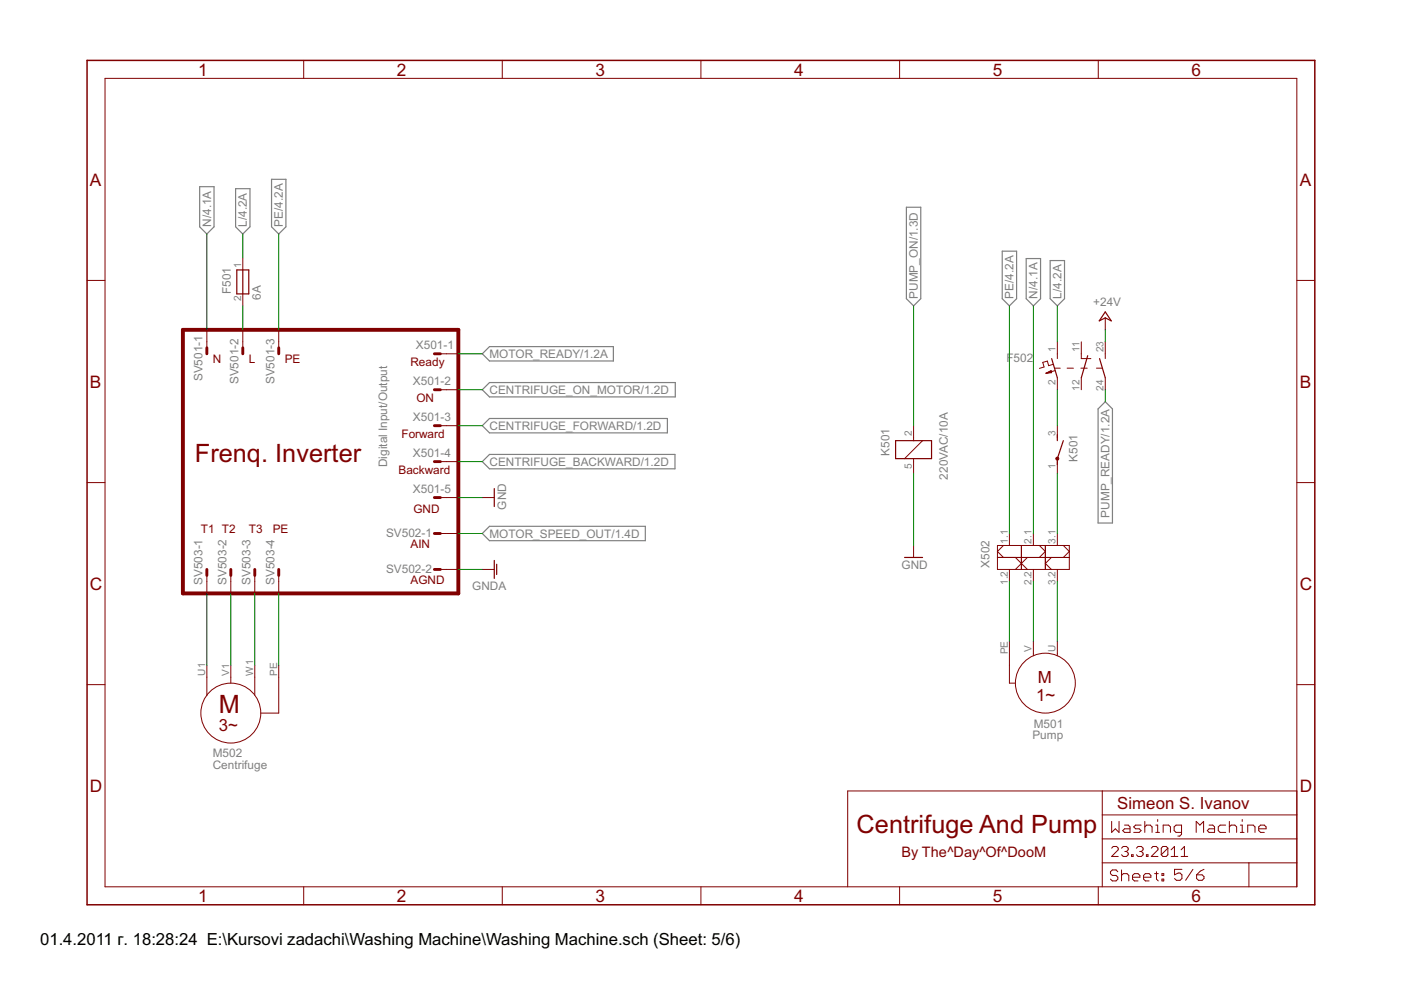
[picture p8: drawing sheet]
<svg xmlns="http://www.w3.org/2000/svg" width="297mm" height="210mm" viewBox="0 0 297 210" stroke-linecap="round" stroke-linejoin="round" font-family="sans-serif">
<g fill="#808080" stroke="#808080" stroke-width=".25">
<path d="M102.3 75l1.5-1.5z"/>
<path d="M103.8 73.5h26.2z"/>
<path d="M102.3 75l1.5 1.5z"/>
<path d="M103.8 76.5h26.2z"/>
<path d="M130 73.5v3z"/>
<path d="M102.3 82.6l1.5-1.5z"/>
<path d="M103.8 81.1h39.4z"/>
<path d="M102.3 82.6l1.5 1.6z"/>
<path d="M103.8 84.2h39.4z"/>
<path d="M143.2 81.1v3.1z"/>
<path d="M102.3 90.3l1.5-1.6z"/>
<path d="M103.8 88.7h37.7z"/>
<path d="M102.3 90.3l1.5 1.5z"/>
<path d="M103.8 91.8h37.7z"/>
<path d="M141.5 88.7v3.1z"/>
<path d="M102.3 97.9l1.5-1.5z"/>
<path d="M103.8 96.4h39.3z"/>
<path d="M102.3 97.9l1.5 1.5z"/>
<path d="M103.8 99.4h39.3z"/>
<path d="M143.1 96.4v3z"/>
<path d="M102.3 113.1l1.5-1.5z"/>
<path d="M103.8 111.6h33z"/>
<path d="M102.3 113.1l1.5 1.5z"/>
<path d="M103.8 114.6h33z"/>
<path d="M136.8 111.6v3z"/>
<path d="M42.3 48.1l1.6 1.5z"/>
<path d="M42.3 39.6v8.5z"/>
<path d="M45.4 48.1l-1.5 1.5z"/>
<path d="M45.4 39.6v8.5z"/>
<path d="M42.3 39.6h3.1z"/>
<path d="M219.1 64.9l1.5-1.6z"/>
<path d="M220.6 54.8v8.5z"/>
<path d="M217.6 63.3l1.5 1.6z"/>
<path d="M217.6 54.8v8.5z"/>
<path d="M217.6 54.8h3z"/>
<path d="M50 48.1l1.5 1.5z"/>
<path d="M50 40v8.1z"/>
<path d="M53 48.1l-1.5 1.5z"/>
<path d="M53 40v8.1z"/>
<path d="M50 40h3z"/>
<path d="M224.2 64.9l1.5-1.6z"/>
<path d="M225.7 55.2v8.1z"/>
<path d="M222.7 63.3l1.5 1.6z"/>
<path d="M222.7 55.2v8.1z"/>
<path d="M222.7 55.2h3z"/>
<path d="M192.2 63.3l1.5 1.6z"/>
<path d="M192.2 43.9v19.4z"/>
<path d="M193.7 64.9l1.5-1.6z"/>
<path d="M195.2 43.9v19.4z"/>
<path d="M192.2 43.9h3z"/>
<path d="M57.6 48.1l1.5 1.5z"/>
<path d="M57.6 38v10.1z"/>
<path d="M60.6 48.1l-1.5 1.5z"/>
<path d="M60.6 38v10.1z"/>
<path d="M57.6 38h3z"/>
<path d="M214 64.9l1.5-1.6z"/>
<path d="M215.5 53.3v10z"/>
<path d="M212.5 63.3l1.5 1.6z"/>
<path d="M212.5 53.3v10z"/>
<path d="M212.5 53.3h3z"/>
<path d="M234.3 85.2l1.6 1.5z"/>
<path d="M235.9 86.7v24.2z"/>
<path d="M234.3 85.2l-1.5 1.5z"/>
<path d="M232.8 86.7v24.2z"/>
<path d="M232.8 110.9h3.1z"/>
</g>
<g fill="#800000" stroke="#800000" stroke-width=".83">
<path d="M38.8 69.9v55.9z"/>
<path d="M38.8 69.9h58.4z"/>
<path d="M97.2 69.9v55.9z"/>
<path d="M38.8 125.8h58.4z"/>
</g>
<g fill="#800000" stroke="#800000" stroke-width=".21">
<path d="M275 182.9v5.1z"/>
<path d="M275 177.9v5z"/>
<path d="M275 172.8v5.1z"/>
<path d="M275 167.7v5.1z"/>
<path d="M179.7 167.7v20.3z"/>
<path d="M179.7 167.7h54z"/>
<path d="M233.7 167.7h41.3z"/>
<path d="M264.8 182.9v5.1z"/>
<path d="M264.8 182.9h10.2z"/>
<path d="M233.7 182.9h31.1z"/>
<path d="M233.7 182.9v5.1z"/>
<path d="M233.7 177.9v5z"/>
<path d="M233.7 177.9h41.3z"/>
<path d="M233.7 172.8v5.1z"/>
<path d="M233.7 172.8h41.3z"/>
<path d="M233.7 167.7v5.1z"/>
<path d="M235.7 174.2v2.3z"/>
<path d="M235.7 176.5l.8-.8z"/>
<path d="M236.5 175.7l.8 .8z"/>
<path d="M237.3 174.2v2.3z"/>
<path d="M238.4 174.9h.8z"/>
<path d="M239.2 174.9l.4 .4z"/>
<path d="M239.6 175.3v1.2z"/>
<path d="M238.4 176.5h1.2z"/>
<path d="M238 176.1l.4 .4z"/>
<path d="M238 176.1l.4-.4z"/>
<path d="M238.4 175.7h1.2z"/>
<path d="M240.4 176.5h1.1z"/>
<path d="M241.5 176.5l.4-.4z"/>
<path d="M241.5 175.7l.4 .4z"/>
<path d="M240.8 175.7h.7z"/>
<path d="M240.4 175.3l.4 .4z"/>
<path d="M240.4 175.3l.4-.4z"/>
<path d="M240.8 174.9h1.1z"/>
<path d="M242.7 174.2v2.3z"/>
<path d="M242.7 175.3l.4-.4z"/>
<path d="M243.1 174.9h.8z"/>
<path d="M243.9 174.9l.4 .4z"/>
<path d="M244.3 175.3v1.2z"/>
<path d="M245 174.9h.4z"/>
<path d="M245.4 174.9v1.6z"/>
<path d="M245 176.5h.8z"/>
<path d="M245.4 173.8v.4z"/>
<path d="M246.6 174.9v1.6z"/>
<path d="M246.6 174.9h1.2z"/>
<path d="M247.8 174.9l.4 .4z"/>
<path d="M248.2 175.3v1.2z"/>
<path d="M249.7 177.3h.4z"/>
<path d="M250.1 177.3l.4-.4z"/>
<path d="M250.5 174.9v2z"/>
<path d="M249.3 174.9h1.2z"/>
<path d="M248.9 175.3l.4-.4z"/>
<path d="M248.9 175.3v.8z"/>
<path d="M248.9 176.1l.4 .4z"/>
<path d="M249.3 176.5h1.2z"/>
<path d="M253.6 174.2v2.3z"/>
<path d="M253.6 174.2l.8 .7z"/>
<path d="M254.4 174.9l.8-.7z"/>
<path d="M255.2 174.2v2.3z"/>
<path d="M256.3 174.9h.8z"/>
<path d="M257.1 174.9l.4 .4z"/>
<path d="M257.5 175.3v1.2z"/>
<path d="M256.3 176.5h1.2z"/>
<path d="M256 176.1l.3 .4z"/>
<path d="M256 176.1l.3-.4z"/>
<path d="M256.3 175.7h1.2z"/>
<path d="M258.7 174.9h1.2z"/>
<path d="M258.3 175.3l.4-.4z"/>
<path d="M258.3 175.3v.8z"/>
<path d="M258.3 176.1l.4 .4z"/>
<path d="M258.7 176.5h1.2z"/>
<path d="M260.6 174.2v2.3z"/>
<path d="M260.6 175.3l.4-.4z"/>
<path d="M261 174.9h.8z"/>
<path d="M261.8 174.9l.4 .4z"/>
<path d="M262.2 175.3v1.2z"/>
<path d="M263 174.9h.4z"/>
<path d="M263.4 174.9v1.6z"/>
<path d="M263 176.5h.8z"/>
<path d="M263.4 173.8v.4z"/>
<path d="M264.5 174.9v1.6z"/>
<path d="M264.5 174.9h1.2z"/>
<path d="M265.7 174.9l.4 .4z"/>
<path d="M266.1 175.3v1.2z"/>
<path d="M267.3 176.5h.8z"/>
<path d="M266.9 176.1l.4 .4z"/>
<path d="M266.9 175.3v.8z"/>
<path d="M266.9 175.3l.4-.4z"/>
<path d="M267.3 174.9h.8z"/>
<path d="M268.1 174.9l.3 .4z"/>
<path d="M268.4 175.3v.4z"/>
<path d="M266.9 175.7h1.5z"/>
<path d="M235.7 181.6h1.4z"/>
<path d="M237.1 180.2l-1.4 1.4z"/>
<path d="M237.1 179.8v.4z"/>
<path d="M236.7 179.5l.4 .3z"/>
<path d="M236 179.5h.7z"/>
<path d="M236 179.5l-.3 .3z"/>
<path d="M238.1 179.5l-.3 .3z"/>
<path d="M238.1 179.5h.7z"/>
<path d="M238.8 179.5l.4 .3z"/>
<path d="M239.2 179.8v.4z"/>
<path d="M239.2 180.2l-.4 .3z"/>
<path d="M238.5 180.5h.3z"/>
<path d="M238.8 180.5l.4 .4z"/>
<path d="M239.2 180.9v.3z"/>
<path d="M239.2 181.2l-.4 .4z"/>
<path d="M238.1 181.6h.7z"/>
<path d="M237.8 181.2l.3 .4z"/>
<path d="M239.9 181.2v.4z"/>
<path d="M239.9 181.2h.3z"/>
<path d="M240.2 181.2v.4z"/>
<path d="M239.9 181.6h.3z"/>
<path d="M240.9 179.8l.4-.3z"/>
<path d="M241.3 179.5h.7z"/>
<path d="M242 179.5l.4 .3z"/>
<path d="M242.4 179.8v.4z"/>
<path d="M242.4 180.2l-.4 .3z"/>
<path d="M241.6 180.5h.4z"/>
<path d="M242 180.5l.4 .4z"/>
<path d="M242.4 180.9v.3z"/>
<path d="M242.4 181.2l-.4 .4z"/>
<path d="M241.3 181.6h.7z"/>
<path d="M240.9 181.2l.4 .4z"/>
<path d="M243.1 181.2v.4z"/>
<path d="M243.1 181.2h.3z"/>
<path d="M243.4 181.2v.4z"/>
<path d="M243.1 181.6h.3z"/>
<path d="M244.1 181.6h1.4z"/>
<path d="M244.1 181.6l1.4-1.4z"/>
<path d="M245.5 179.8v.4z"/>
<path d="M245.2 179.5l.3 .3z"/>
<path d="M244.5 179.5h.7z"/>
<path d="M244.5 179.5l-.4 .3z"/>
<path d="M246.2 179.8v1.4z"/>
<path d="M246.5 179.5l-.3 .3z"/>
<path d="M246.5 179.5h.8z"/>
<path d="M247.3 179.5l.3 .3z"/>
<path d="M247.6 179.8v1.4z"/>
<path d="M247.6 181.2l-.3 .4z"/>
<path d="M246.5 181.6h.8z"/>
<path d="M246.2 181.2l.3 .4z"/>
<path d="M246.2 181.2l1.4-1.4z"/>
<path d="M248.3 180.2l.7-.7z"/>
<path d="M249 179.5v2.1z"/>
<path d="M248.3 181.6h1.4z"/>
<path d="M251.1 179.5l-.7 .7z"/>
<path d="M251.1 179.5v2.1z"/>
<path d="M250.4 181.6h1.4z"/>
<path d="M249 184.3h1.6z"/>
<path d="M249 184.3v1.2z"/>
<path d="M249 185.5l.8-.4z"/>
<path d="M249.8 185.1h.4z"/>
<path d="M250.2 185.1l.4 .4z"/>
<path d="M250.6 185.5v.8z"/>
<path d="M250.2 186.6l.4-.3z"/>
<path d="M249.4 186.6h.8z"/>
<path d="M249 186.3l.4 .3z"/>
<path d="M252.9 184.3l-1.5 2.3z"/>
<path d="M254.5 184.7l.8-.4z"/>
<path d="M254.5 184.7l-.8 .8z"/>
<path d="M253.7 185.5v.8z"/>
<path d="M253.7 186.3l.4 .3z"/>
<path d="M254.1 186.6h.8z"/>
<path d="M254.9 186.6l.4-.3z"/>
<path d="M255.3 185.9v.4z"/>
<path d="M254.9 185.5l.4 .4z"/>
<path d="M253.7 185.5h1.2z"/>
<path d="M236.6 184.4l.4 .4z"/>
<path d="M235.8 184.4h.8z"/>
<path d="M235.4 184.8l.4-.4z"/>
<path d="M235.4 184.8v.4z"/>
<path d="M235.4 185.2l.4 .4z"/>
<path d="M235.8 185.6h.8z"/>
<path d="M236.6 185.6l.4 .4z"/>
<path d="M237 186v.4z"/>
<path d="M237 186.4l-.4 .4z"/>
<path d="M235.8 186.8h.8z"/>
<path d="M235.4 186.4l.4 .4z"/>
<path d="M237.8 184.4v2.4z"/>
<path d="M237.8 185.6l.4-.4z"/>
<path d="M238.2 185.2h.8z"/>
<path d="M239 185.2l.3 .4z"/>
<path d="M239.3 185.6v1.2z"/>
<path d="M240.5 186.8h.8z"/>
<path d="M240.1 186.4l.4 .4z"/>
<path d="M240.1 185.6v.8z"/>
<path d="M240.1 185.6l.4-.4z"/>
<path d="M240.5 185.2h.8z"/>
<path d="M241.3 185.2l.4 .4z"/>
<path d="M241.7 185.6v.4z"/>
<path d="M240.1 186h1.6z"/>
<path d="M242.8 186.8h.8z"/>
<path d="M242.5 186.4l.3 .4z"/>
<path d="M242.5 185.6v.8z"/>
<path d="M242.5 185.6l.3-.4z"/>
<path d="M242.8 185.2h.8z"/>
<path d="M243.6 185.2l.4 .4z"/>
<path d="M244 185.6v.4z"/>
<path d="M242.5 186h1.5z"/>
<path d="M245.2 184.8v1.6z"/>
<path d="M245.2 186.4l.4 .4z"/>
<path d="M244.8 185.2h.8z"/>
<path d="M246.4 185.2h.3z"/>
<path d="M246.7 185.2v.4z"/>
<path d="M246.4 185.6h.3z"/>
<path d="M246.4 185.2v.4z"/>
<path d="M246.4 186.4h.3z"/>
<path d="M246.7 186.4v.4z"/>
<path d="M246.4 186.8h.3z"/>
<path d="M246.4 186.4v.4z"/>
<path d="M22.3 16.6v171.4z"/>
<path d="M18.5 59.5h3.8z"/>
<path d="M18.5 102.3h3.8z"/>
<path d="M18.5 145.2h3.8z"/>
<path d="M22.3 188h252.7z"/>
<path d="M64.4 188v3.8z"/>
<path d="M106.5 188v3.8z"/>
<path d="M148.6 188v3.8z"/>
<path d="M190.7 188v3.8z"/>
<path d="M232.9 188v3.8z"/>
<path d="M275 16.6v171.4z"/>
<path d="M275 59.5h3.8z"/>
<path d="M275 102.3h3.8z"/>
<path d="M275 145.2h3.8z"/>
<path d="M22.3 16.6h252.7z"/>
<path d="M64.4 12.8v3.8z"/>
<path d="M106.5 12.8v3.8z"/>
<path d="M148.6 12.8v3.8z"/>
<path d="M190.7 12.8v3.8z"/>
<path d="M232.9 12.8v3.8z"/>
<path d="M94.6 75h2.6z"/>
<path d="M93.4 75h1.2z"/>
<path d="M94.6 82.6h2.6z"/>
<path d="M93.4 82.6h1.2z"/>
<path d="M94.6 90.3h2.6z"/>
<path d="M93.4 90.3h1.2z"/>
<path d="M94.6 97.9h2.6z"/>
<path d="M93.4 97.9h1.2z"/>
<path d="M94.6 105.5h2.6z"/>
<path d="M93.4 105.5h1.2z"/>
<path d="M43.9 69.9v2.6z"/>
<path d="M43.9 72.5v1.2z"/>
<path d="M51.5 69.9v2.6z"/>
<path d="M51.5 72.5v1.2z"/>
<path d="M59.1 69.9v2.6z"/>
<path d="M59.1 72.5v1.2z"/>
<path d="M43.9 123.3v2.5z"/>
<path d="M43.9 122v1.3z"/>
<path d="M48.9 123.3v2.5z"/>
<path d="M48.9 122v1.3z"/>
<path d="M54 123.3v2.5z"/>
<path d="M54 122v1.3z"/>
<path d="M59.1 123.3v2.5z"/>
<path d="M59.1 122v1.3z"/>
<path d="M94.6 113.1h2.6z"/>
<path d="M93.4 113.1h1.2z"/>
<path d="M94.6 120.7h2.6z"/>
<path d="M93.4 120.7h1.2z"/>
<path d="M54 141.1v2.5z"/>
<path d="M48.9 141.1v2.5z"/>
<path d="M43.9 141.1v2.5z"/>
<path d="M54 143.6v3.8z"/>
<path d="M48.9 143.6v1.2z"/>
<path d="M43.9 143.6v3.9z"/>
<path d="M59.1 141.1v2.5z"/>
<path d="M59.1 143.6v7.6z"/>
<path d="M55.3 151.2h3.8z"/>
<path d="M102.3 120.7h2.5z"/>
<path d="M102.3 105.5h2.5z"/>
<path d="M51.5 54.7v2.5z"/>
<path d="M51.5 62.3v2.6z"/>
<path d="M219.1 136v2.5z"/>
<path d="M224.2 136v2.5z"/>
<path d="M214 136v5.1z"/>
<path d="M214 144.8h1.2z"/>
<path d="M214 141.1v3.7z"/>
<path d="M224.2 138.5v.5z"/>
<path d="M219.1 138.5v.5z"/>
<path d="M193.7 97.9v2.5z"/>
<path d="M193.7 90.3v2.5z"/>
<path d="M193.7 97.2v.7z"/>
<path d="M193.7 92.8v.6z"/>
<path d="M191.8 97.2l3.8-3.8z"/>
<path d="M224.2 97.9v2.5z"/>
<path d="M224.2 90.3v2.5z"/>
<path d="M193.7 115.7v2.5z"/>
<path d="M211.5 115.7h1.2z"/>
<path d="M212.7 115.7h3.9z"/>
<path d="M216.6 115.7v2.5z"/>
<path d="M216.6 118.2v1.3z"/>
<path d="M216.6 119.5v1.2z"/>
<path d="M211.5 120.7h3.8z"/>
<path d="M215.3 120.7h1.3z"/>
<path d="M211.5 115.7v1.2z"/>
<path d="M211.5 116.9v1.3z"/>
<path d="M211.5 118.2v2.5z"/>
<path d="M214 113.1v2.6z"/>
<path d="M214 120.7v2.6z"/>
<path d="M211.5 118.2h1.2z"/>
<path d="M212.7 118.2h2.6z"/>
<path d="M215.3 118.2h1.3z"/>
<path d="M211.5 116.9l1.2-1.2z"/>
<path d="M211.5 116.9l1.2 1.3z"/>
<path d="M215.3 118.2l1.3 1.3z"/>
<path d="M216.6 119.5l-1.3 1.2z"/>
<path d="M219.1 113.1v2.6z"/>
<path d="M219.1 120.7v2.6z"/>
<path d="M220.4 115.7h1.2z"/>
<path d="M216.6 115.7h3.8z"/>
<path d="M217.8 120.7h3.8z"/>
<path d="M216.6 120.7h1.2z"/>
<path d="M221.6 115.7v1.2z"/>
<path d="M221.6 116.9v1.3z"/>
<path d="M221.6 118.2v2.5z"/>
<path d="M220.4 118.2h1.2z"/>
<path d="M217.8 118.2h2.6z"/>
<path d="M216.6 118.2h1.2z"/>
<path d="M220.4 115.7l1.2 1.2z"/>
<path d="M221.6 116.9l-1.2 1.3z"/>
<path d="M216.6 119.5l1.2-1.3z"/>
<path d="M216.6 119.5l1.2 1.2z"/>
<path d="M224.2 113.1v2.6z"/>
<path d="M224.2 120.7v2.6z"/>
<path d="M225.4 115.7h1.3z"/>
<path d="M221.6 115.7h3.8z"/>
<path d="M221.6 115.7v2.5z"/>
<path d="M221.6 118.2v1.3z"/>
<path d="M221.6 119.5v1.2z"/>
<path d="M222.9 120.7h3.8z"/>
<path d="M221.6 120.7h1.3z"/>
<path d="M226.7 115.7v1.2z"/>
<path d="M226.7 116.9v1.3z"/>
<path d="M226.7 118.2v2.5z"/>
<path d="M225.4 118.2h1.3z"/>
<path d="M222.9 118.2h2.5z"/>
<path d="M221.6 118.2h1.3z"/>
<path d="M225.4 115.7l1.3 1.2z"/>
<path d="M226.7 116.9l-1.3 1.3z"/>
<path d="M221.6 119.5l1.3-1.3z"/>
<path d="M221.6 119.5l1.3 1.2z"/>
<path d="M223.6 78.1h1.2z"/>
<path d="M229.2 78.1h1.3z"/>
<path d="M232.5 78.1h1.2z"/>
<path d="M234.3 75v1z"/>
<path d="M229.3 76h2z"/>
<path d="M229.3 75v1z"/>
<path d="M224.2 75v1z"/>
<path d="M221.1 76.8l1-.2z"/>
<path d="M222.1 76.6l.2 .9z"/>
<path d="M221.1 76.8l.3 1z"/>
<path d="M222.3 77.5l1-.3z"/>
<path d="M220.4 78.1l1-.3z"/>
<path d="M221.8 79.1l1.9-.5z"/>
<path d="M226.3 78.1h1.3z"/>
<path d="M224.2 72.5v2.5z"/>
<path d="M224.2 80.1v2.5z"/>
<path d="M229.3 72.5v2.5z"/>
<path d="M229.3 80.1v2.5z"/>
<path d="M234.3 72.5v2.5z"/>
<path d="M234.3 80.1v2.5z"/>
<path d="M222.8 78.6l.2 .4z"/>
<path d="M221.8 79.1l1.2-.1z"/>
<path d="M221.8 79.1l1-.5z"/>
<path d="M221.8 79.1h.4z"/>
<path d="M222.1 79h.8z"/>
<path d="M222.3 78.8h.6z"/>
<path d="M222.6 78.7h.3z"/>
<path d="M234.3 67.4v2.5z"/>
<circle cx="224.2" cy="97.2" r=".33"/>
</g>
<g fill="#800000" stroke="#800000" stroke-width=".32">
<path d="M18.5 12.8v179z"/>
<path d="M18.5 191.8h260.3z"/>
<path d="M278.8 12.8v179z"/>
<path d="M18.5 12.8h260.3z"/>
</g>
<g fill="#800000" stroke="#800000" stroke-width=".61">
<path d="M92.1 75h1.3z"/>
<path d="M92.1 82.6h1.3z"/>
<path d="M92.1 90.3h1.3z"/>
<path d="M92.1 97.9h1.3z"/>
<path d="M92.1 105.5h1.3z"/>
<path d="M43.9 73.7v1.3z"/>
<path d="M51.5 73.7v1.3z"/>
<path d="M59.1 73.7v1.3z"/>
<path d="M43.9 120.7v1.3z"/>
<path d="M48.9 120.7v1.3z"/>
<path d="M54 120.7v1.3z"/>
<path d="M59.1 120.7v1.3z"/>
<path d="M92.1 113.1h1.3z"/>
<path d="M92.1 120.7h1.3z"/>
</g>
<g fill="none" stroke="#800000" stroke-width=".21">
<circle cx="48.9" cy="151.2" r="6.4"/>
<circle cx="221.6" cy="144.8" r="6.4"/>
</g>
<g fill="#800000" stroke="#800000" stroke-width=".25">
<path d="M104.8 118.8v3.8z"/>
<path d="M105.3 119.6v2.2z"/>
<path d="M104.8 103.6v3.8z"/>
<path d="M50.2 57.2v5.1z"/>
<path d="M50.2 57.2h2.5z"/>
<path d="M51.5 57.2v5.1z"/>
<path d="M52.7 57.2v5.1z"/>
<path d="M50.2 62.3h2.5z"/>
<path d="M189.9 97.2h1.9z"/>
<path d="M197.5 93.4v3.8z"/>
<path d="M195.6 93.4h1.9z"/>
<path d="M189.9 93.4v3.8z"/>
<path d="M193.7 97.2h3.8z"/>
<path d="M189.9 93.4h3.8z"/>
<path d="M191.8 97.2h1.9z"/>
<path d="M193.7 93.4h1.9z"/>
<path d="M224.2 92.2v1.2z"/>
<path d="M224.2 97.2v1.3z"/>
<path d="M225.4 93.4l-1.2 3.8z"/>
<path d="M191.8 118.2h3.8z"/>
<path d="M233.1 76l1.2 4.1z"/>
<path d="M230.6 75.4l-1.3 4.7z"/>
<path d="M223 76l1.2 4.1z"/>
<path d="M233.1 68l1.2-.6z"/>
<path d="M234.3 67.4l1.3 .6z"/>
<path d="M234.3 66.1l-1.2 1.9z"/>
<path d="M234.3 66.1l1.3 1.9z"/>
</g>
<g fill="#008000" stroke="#008000" stroke-width=".21">
<path d="M43.9 125.8v15.3z"/>
<path d="M48.9 125.8v15.3z"/>
<path d="M54 125.8v15.3z"/>
<path d="M59.1 125.8v15.3z"/>
<path d="M97.2 75h5.1z"/>
<path d="M97.2 82.6h5.1z"/>
<path d="M97.2 90.3h5.1z"/>
<path d="M97.2 97.9h5.1z"/>
<path d="M97.2 113.1h5.1z"/>
<path d="M97.2 120.7h5.1z"/>
<path d="M97.2 105.5h5.1z"/>
<path d="M193.7 100.4v15.3z"/>
<path d="M51.5 64.9v5z"/>
<path d="M43.9 49.6v20.3z"/>
<path d="M219.1 64.9v48.2z"/>
<path d="M51.5 49.6v5.1z"/>
<path d="M224.2 64.9v7.6z"/>
<path d="M193.7 64.9v25.4z"/>
<path d="M59.1 49.6v20.3z"/>
<path d="M214 64.9v48.2z"/>
<path d="M219.1 123.3v12.7z"/>
<path d="M224.2 82.6v7.7z"/>
<path d="M214 123.3v12.7z"/>
<path d="M224.2 123.3v12.7z"/>
<path d="M224.2 100.4v12.7z"/>
<path d="M234.3 82.6v2.6z"/>
<path d="M234.3 69.9v2.6z"/>
</g>
<g font-size="6" fill="#800000">
<text x="41.3" y="97.9">Frenq. Inverter</text>
<text x="46.4" y="151.2">M</text>
<text x="181.6" y="176.6">Centrifuge And Pump</text>
</g>
<g font-size="4.1" fill="#800000">
<text x="42" y="16">1</text>
<text x="84.1" y="16">2</text>
<text x="126.3" y="16">3</text>
<text x="168.4" y="16">4</text>
<text x="210.5" y="16">5</text>
<text x="252.6" y="16">6</text>
<text x="19.1" y="39.3">A</text>
<text x="275.6" y="39.3">A</text>
<text x="19.1" y="82.2">B</text>
<text x="275.6" y="82.2">B</text>
<text x="19.1" y="125">C</text>
<text x="275.6" y="125">C</text>
<text x="19.1" y="167.9">D</text>
<text x="275.6" y="167.9">D</text>
<text x="42" y="191.2">1</text>
<text x="84.1" y="191.2">2</text>
<text x="126.3" y="191.2">3</text>
<text x="168.4" y="191.2">4</text>
<text x="210.5" y="191.2">5</text>
<text x="252.6" y="191.2">6</text>
</g>
<g font-size="4" fill="#800000">
<text x="219.7" y="148.7">1~</text>
<text x="220" y="144.9">M</text>
<text x="46.4" y="155">3~</text>
<text x="236.9" y="171.5">Simeon S. Ivanov</text>
</g>
<text font-size="4" x="8.5" y="200.4">01.4.2011 г. 18:28:24 E:\Kursovi zadachi\Washing Machine\Washing Machine.sch (Sheet: 5/6)</text>
<text font-size="3.4" fill="#800000" x="191.2" y="181.7">By The^Day^Of^DooM</text>
<g font-size="2.8" fill="#808080">
<text x="44.7" y="48.1" transform="rotate(-90 44.7 48.1)">N/4.1A</text>
<text x="52.4" y="48.1" transform="rotate(-90 52.4 48.1)">L/4.2A</text>
<text x="60" y="48.1" transform="rotate(-90 60 48.1)">PE/4.2A</text>
<text x="48.9" y="62.3" transform="rotate(-90 48.9 62.3)">F501</text>
<text x="55.3" y="63.6" transform="rotate(-90 55.3 63.6)">6A</text>
<text x="194.6" y="63.3" transform="rotate(-90 194.6 63.3)">PUMP_ON/1.3D</text>
<text x="214.9" y="63.3" transform="rotate(-90 214.9 63.3)">PE/4.2A</text>
<text x="220" y="63.3" transform="rotate(-90 220 63.3)">N/4.1A</text>
<text x="225.1" y="63.3" transform="rotate(-90 225.1 63.3)">L/4.2A</text>
<text x="231.8" y="64.9">+24V</text>
<text x="88.2" y="74">X501-1</text>
<text x="103.8" y="75.9">MOTOR_READY/1.2A</text>
<text x="213.4" y="76.8">F502</text>
<text x="43" y="80.9" transform="rotate(-90 43 80.9)">SV501-1</text>
<text x="50.6" y="81.5" transform="rotate(-90 50.6 81.5)">SV501-2</text>
<text x="58.2" y="81.5" transform="rotate(-90 58.2 81.5)">SV501-3</text>
<text x="87.5" y="81.6">X501-2</text>
<text x="103.8" y="83.5">CENTRIFUGE_ON_MOTOR/1.2D</text>
<text x="87.5" y="89.2">X501-3</text>
<text x="103.8" y="91.1">CENTRIFUGE_FORWARD/1.2D</text>
<text x="82.1" y="99" transform="rotate(-90 82.1 99)">Digital Input/Output</text>
<text x="87.5" y="96.9">X501-4</text>
<text x="103.8" y="98.8">CENTRIFUGE_BACKWARD/1.2D</text>
<text x="188.6" y="96.6" transform="rotate(-90 188.6 96.6)">K501</text>
<text x="200.9" y="101.7" transform="rotate(-90 200.9 101.7)">220VAC/10A</text>
<text x="228.5" y="97.9" transform="rotate(-90 228.5 97.9)">K501</text>
<text x="87.5" y="104.6">X501-5</text>
<text x="81.8" y="113.9">SV502-1</text>
<text x="103.8" y="114">MOTOR_SPEED_OUT/1.4D</text>
<text x="107.3" y="108" transform="rotate(-90 107.3 108)">GND</text>
<text x="235.2" y="109.8" transform="rotate(-90 235.2 109.8)">PUMP_READY/1.2A</text>
<text x="43" y="124" transform="rotate(-90 43 124)">SV503-1</text>
<text x="48" y="124" transform="rotate(-90 48 124)">SV503-2</text>
<text x="53.1" y="124" transform="rotate(-90 53.1 124)">SV503-3</text>
<text x="58.2" y="124" transform="rotate(-90 58.2 124)">SV503-4</text>
<text x="81.8" y="121.5">SV502-2</text>
<text x="100.1" y="125">GNDA</text>
<text x="191.2" y="120.7">GND</text>
<text x="209.8" y="120.3" transform="rotate(-90 209.8 120.3)">X502</text>
<text x="219.2" y="154.2">M501</text>
<text x="45.1" y="160.6">M502</text>
<text x="218.9" y="156.8">Pump</text>
<text x="45.1" y="163.1">Centrifuge</text>
</g>
<g font-size="2.8" fill="#800000">
<text x="45.1" y="76.9">N</text>
<text x="52.7" y="76.9">L</text>
<text x="60.4" y="76.9">PE</text>
<text x="87" y="77.6">Ready</text>
<text x="88.3" y="85.2">ON</text>
<text x="85.1" y="92.8">Forward</text>
<text x="84.5" y="100.4">Backward</text>
<text x="42.6" y="113.1">T1 T2</text>
<text x="52.7" y="113.1">T3</text>
<text x="57.8" y="113.1">PE</text>
<text x="87.7" y="108.7">GND</text>
<text x="87" y="116.3">AIN</text>
<text x="87" y="123.9">AGND</text>
</g>
<g font-size="2.4" fill="#808080">
<text x="51.1" y="56.9" transform="rotate(-90 51.1 56.9)">1</text>
<text x="51.1" y="63.9" transform="rotate(-90 51.1 63.9)">2</text>
<text x="223.8" y="74.7" transform="rotate(-90 223.8 74.7)">1</text>
<text x="228.9" y="74.7" transform="rotate(-90 228.9 74.7)">11</text>
<text x="234" y="74.7" transform="rotate(-90 234 74.7)">23</text>
<text x="223.8" y="81.6" transform="rotate(-90 223.8 81.6)">2</text>
<text x="228.9" y="82.8" transform="rotate(-90 228.9 82.8)">12</text>
<text x="234" y="82.8" transform="rotate(-90 234 82.8)">24</text>
<text x="193.3" y="92.4" transform="rotate(-90 193.3 92.4)">2</text>
<text x="223.8" y="92.4" transform="rotate(-90 223.8 92.4)">3</text>
<text x="193.3" y="99.4" transform="rotate(-90 193.3 99.4)">5</text>
<text x="223.8" y="99.4" transform="rotate(-90 223.8 99.4)">1</text>
<text x="213.7" y="115.3" transform="rotate(-90 213.7 115.3)">1.1</text>
<text x="218.7" y="115.3" transform="rotate(-90 218.7 115.3)">2.1</text>
<text x="223.8" y="115.3" transform="rotate(-90 223.8 115.3)">3.1</text>
<text x="213.7" y="124" transform="rotate(-90 213.7 124)">1.2</text>
<text x="218.7" y="124" transform="rotate(-90 218.7 124)">2.2</text>
<text x="223.8" y="124" transform="rotate(-90 223.8 124)">3.2</text>
<text x="43.5" y="143.2" transform="rotate(-90 43.5 143.2)">U1</text>
<text x="48.6" y="143.2" transform="rotate(-90 48.6 143.2)">V1</text>
<text x="53.7" y="143.2" transform="rotate(-90 53.7 143.2)">W1</text>
<text x="58.7" y="143.2" transform="rotate(-90 58.7 143.2)">PE</text>
<text x="213.7" y="138.7" transform="rotate(-90 213.7 138.7)">PE</text>
<text x="218.7" y="138.1" transform="rotate(-90 218.7 138.1)">V</text>
<text x="223.8" y="138.1" transform="rotate(-90 223.8 138.1)">U</text>
</g>
</svg>
